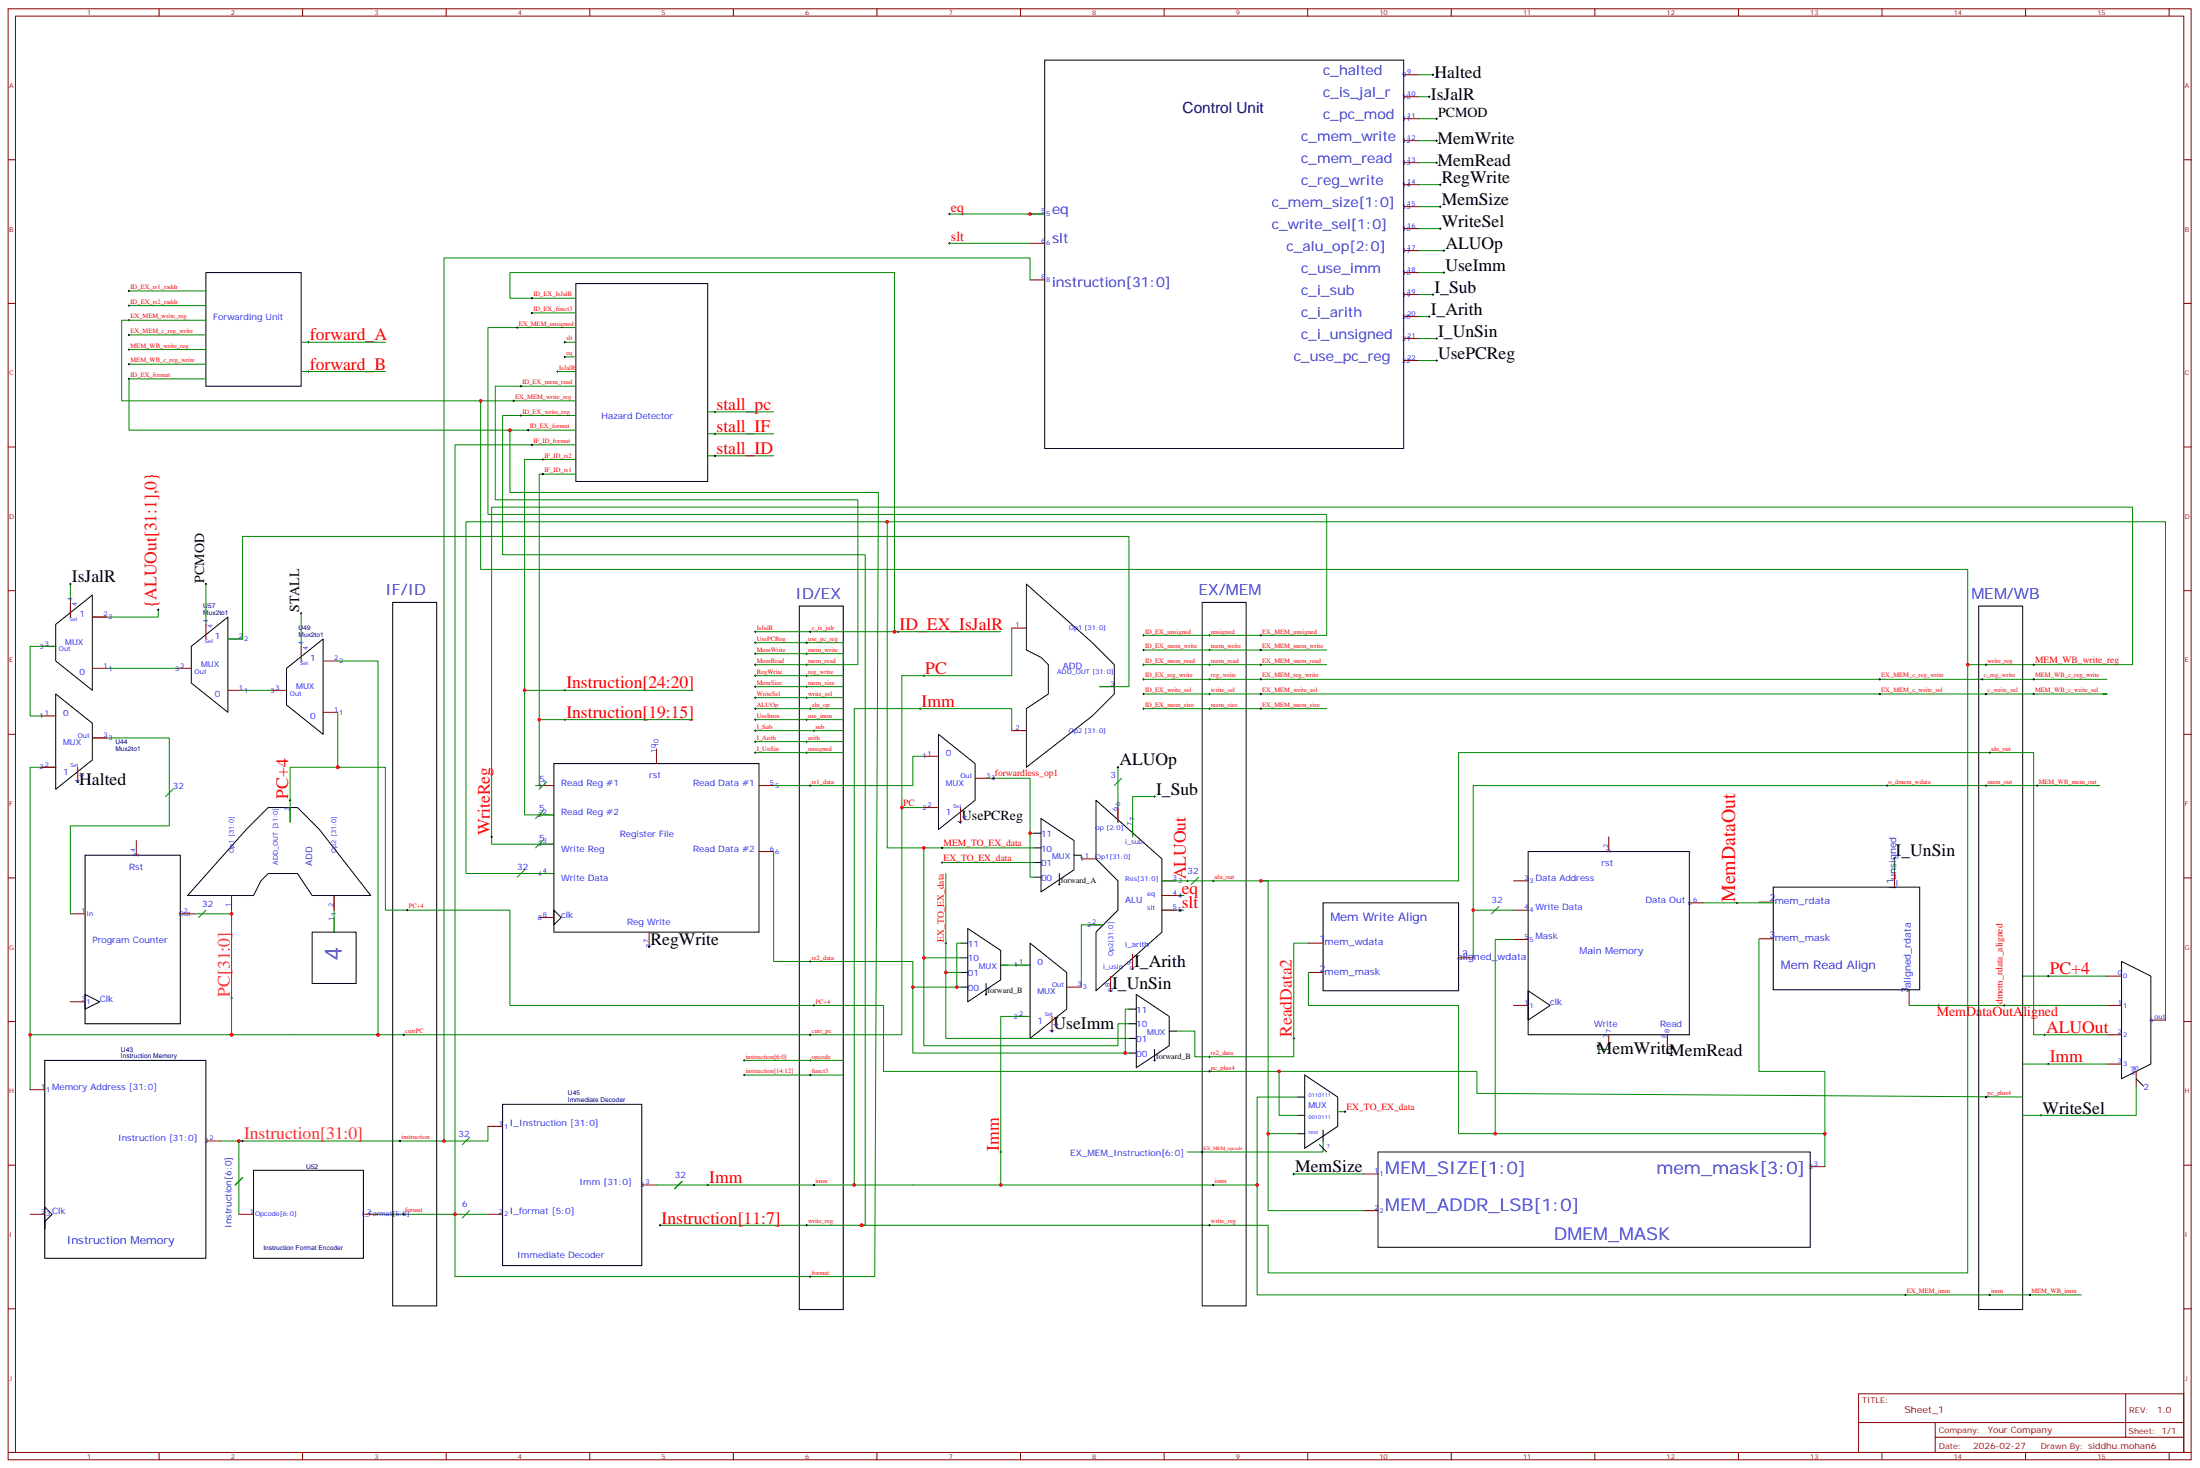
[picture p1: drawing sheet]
<svg xmlns="http://www.w3.org/2000/svg" width="1059mm" height="707mm" viewBox="0 0 1059 707" stroke-linecap="round" stroke-linejoin="round" font-family="sans-serif">
<g fill="none" stroke="#870000" stroke-width=".48">
<path d="M4 4h1051v699h-1051zM7 8h1045v691h-1045zM77 4v4M146 4v4M215 4v4M284 4v4M353 4v4M422 4v4M491 4v4M561 4v4M630 4v4M699 4v4"/>
<path d="M768 4v4M837 4v4M906 4v4M975 4v4M1045 4v4M676 36h7M676 47h7M676 57h7M4 77h3M676 68h7M676 78h7M1052 77h3"/>
<path d="M676 89h7M676 99h7M496 103h7M496 117h7M676 110h7M496 135h7M676 121h7M676 131h7M4 146h3M676 142h7M676 152h7M1052 146h3"/>
<path d="M676 163h7M676 174h7M4 215h3M1052 215h3M4 284h3M34 290v7M44 297h8M1052 284h3M20 311h7M99 301v7M110 308h7M145 311v7"/>
<path d="M156 318h7M487 302h7M44 322h8M85 322h7M110 332h7M131 332h7M530 331h7M4 353h3M20 345h7M44 355h8M156 343h7M487 352h7"/>
<path d="M1052 353h3M20 369h7M37 369v7M260 378h7M316 361v7M366 378h7M445 364h7M470 375h7M140 389v7M260 392h7M445 389h7M463 389v7"/>
<path d="M538 389v7M545 396v7M66 405v7M260 406h7M366 410h7M521 413h7M775 403v7M4 423h3M34 440h7M87 440h7M112 431v7M161 431v7"/>
<path d="M260 421h7M560 424h7M560 438h7M560 431h7M729 424h7M729 438h7M814 435h7M847 434h7M912 420v7M1052 423h3M161 442v7M260 442h7"/>
<path d="M313 449v7M524 445h7M545 459v7M630 454h7M729 452h7M847 452h7M489 465h7M514 475h7M535 470v7M630 468h7M702 461h7M919 477v7"/>
<path d="M1015 470h7M4 492h3M34 482h7M489 489h7M507 489v7M729 484h7M775 498v7M803 498v7M1015 484h7M1015 498h7M1036 491h7M1052 492h3"/>
<path d="M1015 512h7M1029 516v7M14 525h8M99 549h7M235 542h7M4 561h3M309 570h7M657 565h7M872 562h7M1052 561h3M14 585h8M115 585h7"/>
<path d="M175 585h7M235 585h7M657 583h7M4 630h3M1052 630h3M895 671h157v28h-157zM1024 671v21M4 699h3M77 699v4M146 699v4M215 699v4M284 699v4"/>
<path d="M353 699v4M422 699v4M491 699v4M561 699v4M630 699v4M699 699v4M768 699v4M837 699v4M895 685h157M906 699v4M932 692h120M932 685v14"/>
<path d="M975 699v4M1045 699v4M1052 699h3"/>
</g>
<g fill="none" stroke="#000" stroke-width=".48">
<path d="M503 29h173v187h-173zM690 36h.1M688 47h1M688 46v1M691 57h1M692 57v1M691 78h1M691 68h1M692 67v1M692 78v1M693 99h1M693 89h1"/>
<path d="M694 89h.1M694 99v1M457 117h1M457 103h1M457 103h.1M457 117h.1M693 110h1M694 110h.1M62 140h.1M99 131h46v55h-46zM277 137h64v95h-64zM695 131h1"/>
<path d="M695 121h1M695 120v1M695 131v1M62 147h.1M62 154h.1M62 154v1M249 158h.1M249 157v1M256 144h1M256 151h1M256 143v1M256 150v1"/>
<path d="M688 152h1M688 152v1M690 142h.1M690 141v1M62 161h.1M62 168h.1M62 175h.1M62 161v1M62 168v1M62 175v1M148 179h1M148 165h1"/>
<path d="M149 164v1M149 179h.1M268 179h1M268 179h.1M272 172h.1M272 165h.1M272 164v1M272 171v1M691 174h1M691 163h1M692 163h.1M692 173v1"/>
<path d="M62 182h.1M62 182v1M247 193h1M247 193h.1M251 186h.1M251 200h.1M344 198h1M344 198v1M254 207h1M254 207h.1M256 214h1M256 214h.1"/>
<path d="M344 219h1M344 209h1M344 208v1M344 219v1M261 228h1M261 221h1M261 221v1M261 228v1M34 281h.1M34 281v1M76 294h1M76 293v1"/>
<path d="M99 281h1M99 281v1M145 295h.1M145 295v1M189 290h21v339h-21zM385 292h21v338h-21zM494 281l32 28 11 11v14l-11 11-32 24v-28l11-7v-14l-4-4-7-3zM579 290h21v339h-21zM953 292h21v338h-21zM27 301l17-15v46l-17-14zM92 311l18-14v46l-18-14zM363 320h1"/>
<path d="M363 304h1M363 309h1M363 315h1M364 304h.1M364 309v1M364 314v1M364 320h.1M388 320h1M388 309h1M388 315h1M388 309v1M388 314v1"/>
<path d="M388 320h.1M390 304h1M390 304h.1M432 304h1M433 304h.1M550 320h1M550 306h1M550 313h1M551 306h.1M551 313h.1M551 320h.1M582 320h1"/>
<path d="M582 306h1M582 313h1M582 306h.1M582 313h.1M582 320h.1M607 320h1M607 306h1M607 313h1M607 306h.1M607 313h.1M607 320h.1M956 320h1"/>
<path d="M956 320h.1M979 320h1M979 320h.1M27 334l17 14v18l-17 14zM138 322l18-14v45l-18-14zM272 332h.1M272 332v1M363 325h1M363 331h1M363 336h1M364 325v1M364 330v1"/>
<path d="M364 335v1M388 325h1M388 331h1M388 336h1M388 325v1M388 330v1M388 335v1M445 325h.1M445 325v1M550 327h1M550 334h1M551 327h.1"/>
<path d="M551 334h.1M582 327h1M582 334h1M582 327h.1M582 334h.1M607 327h1M607 334h1M607 327h.1M607 334h.1M905 327h1M905 334h1M905 327h.1"/>
<path d="M905 334h.1M954 327h1M955 327h.1M956 334h1M956 334h.1M979 327h1M979 334h1M979 327h.1M979 334h.1M272 346h.1M272 346v1M363 341h1"/>
<path d="M363 346h1M363 352h1M363 357h1M364 341h.1M364 346v1M364 351v1M364 357h.1M388 346h1M388 357h1M388 346v1M388 357h.1M390 341h1"/>
<path d="M390 341h.1M392 352h.1M392 351v1M443 341h.1M452 353l18 15v17l-18 14zM550 341h1M551 341h.1M582 341h1M582 341h.1M607 341h1M607 341h.1M37 376h1"/>
<path d="M37 376v1M267 368h99v81h-99zM363 362h1M364 362v1M388 362h1M388 362v1M390 378h1M390 378v1M478 375h1M478 374v1M538 369h1M538 369v1"/>
<path d="M908 378h1M909 378v1M956 378h1M956 378v1M958 362h1M958 362v1M981 378h.1M981 378v1M119 399l10-10h14l11 10 25 32h-29l-7-10h-14l-3 3-4 7h-32zM139 385h1M140 385v1M434 389h1"/>
<path d="M434 388v1M462 396h1M463 395v1M501 394l16 11v14l-16 10zM528 385l32 28v36l-32 28v-28l10-11v-14l-10-11zM556 383h.1M556 383v1M41 412h46v81h-46zM236 403h1M237 403h.1M453 408h1M453 415h1"/>
<path d="M454 408v1M454 415v1M498 401h3M498 408h3M498 415h3M517 412h4M736 410h78v88h-78zM912 413h1M912 413h.1M196 438h1M196 438v1M267 438l3 4-3 3z"/>
<path d="M498 422h3M510 426h1M510 421v5M568 438h1M568 431h1M568 431h.1M568 438v1M572 424h.1M584 424h1M584 424h.1M637 435h65v42h-65zM836 435h1"/>
<path d="M836 434v1M854 427h70v49h-70zM150 449h21v24h-21zM312 456h1M313 455v1M455 454h1M455 454h.1M463 454h3M466 447l16 11v14l-16 10zM496 454l18 14v18l-18 14zM41 479l7 3-7 4zM390 463h1"/>
<path d="M390 462v1M463 475h3M463 468h3M463 461h3M475 479h.1M475 473v6M482 465h3M534 477h1M535 477h.1M545 466h1M545 466v1M547 479l16 10v14l-16 11z"/>
<path d="M736 477l11 7-11 7zM986 470h1M986 470h.1M1022 463l14 7v42l-14 7zM111 480h1M112 480v1M194 498h1M194 498h.1M390 498h1M390 498h.1M392 484h.1M506 496h1"/>
<path d="M507 496v1M544 500h3M544 486h3M544 493h3M563 496h4M623 500h.1M933 484h1M933 484h.1M965 484h1M965 484h.1M984 498h1M985 498h.1"/>
<path d="M22 510h77v96h-77zM358 510h1M358 518h1M358 510v1M358 517v1M390 510h1M390 518h1M390 510v1M390 517v1M544 507h3M556 510h.1M556 505v6"/>
<path d="M582 509h1M582 516h1M582 508v1M582 515v1M628 518l16 10v14l-16 11zM769 503h1M769 503v1M803 507h.1M986 512h1M986 512v1M1029 519l3 4M242 532h67v77h-67z"/>
<path d="M625 537h3M625 528h3M647 535h1M648 535v1M956 528h1M956 528h.1M983 537h.1M116 549h1M117 549v1M192 549h1M193 549v1M482 555h.1"/>
<path d="M482 554v1M579 555h.1M579 554v1M625 546h3M635 551l4 4M637 544v5M664 555h208v45h-208zM122 563h53v43h-53zM340 570h1M341 570v1M392 570h.1M392 570v1"/>
<path d="M584 570h1M584 570v1M623 565h.1M623 565v1M22 581l3 4-3 3v4zM194 585h1M194 584v1M318 590h.1M318 589v1M388 590h1M388 589v1M582 590h1"/>
<path d="M582 589v1M390 615h1M390 614v1M917 623h1M918 623v1M958 623h1M958 623v1M977 623h1M978 623v1"/>
</g>
<g fill="none" stroke="#008700" stroke-width=".48">
<path d="M683 36h7M683 57h9M683 47h5M683 78h9M683 68h9M683 99h11M683 89h11M457 117h39M457 103h46M683 110h11M496 135v-11h-282v425M683 131h12"/>
<path d="M683 121h12M62 147h37M62 140h37M99 154h-40v39h172M256 151h21M277 144h-31v-13h185v173M277 158h-42v90h404v58h-88M683 152h5M683 142h7M62 175h37M62 168h37M62 161h37"/>
<path d="M145 179h41M145 165h41M268 179h9M272 172h5M272 165h5M683 174h9M683 163h9M99 182h-37v25h184M277 193h-46v81h717v46M277 186h-38v55h174v79h-49M341 198h32M277 207h-31v30h177l-2 378h-202v-401h58"/>
<path d="M277 200h-35v67h175v323h-2M341 219h32M341 209h32M277 228h-17v118M277 221h-24v111M427 251v157h71M34 281v16M76 294v3h-32M99 281v20M145 295v16M27 311h-13v34h6M110 308h7v-50h427v73h-14"/>
<path d="M163 318h19v180M364 309h42v2M364 315h42v3M364 304h118M487 302v23h-53v64M551 313h88M551 320h88M52 322h33M117 332h14M334 332h-81v60h14M364 325h42M364 331h42"/>
<path d="M364 336h42M551 327h464M551 334h464M44 355h38v43h-48v42M163 343v26h-23v27M334 346h-74v32h-2M364 341h42M364 346h42M364 352h42M364 357h42M487 352v-11h-76v229M551 341h88"/>
<path d="M27 369h-13v129h420v-109h11M83 380l-3 3M163 369h23v69h60v46h179v32h286v10l263 2M263 376l-3 4M364 362h42M445 364h-5v14h-67M477 375h19v26M538 369v27M540 375l-3 3M1009 378h2h-302v60M261 391l-3 3M556 383h-11v20"/>
<path d="M253 419l-4 3M261 405l-3 3M267 406h-30v-162h790v76h-79v293h-337v-23h-293M373 410v53h67v12h21M445 408v53h18M454 415h44M498 401h-2v21h2M521 412v1M912 413v7M94 440h18M99 438l-3 4M112 438v60"/>
<path d="M161 431v18M267 421h-43v-170h819v240M455 421v47h8M560 424h142v-62h277v136h36M560 438h10M560 431h10M577 422l-3 4M607 424h4v159h46M722 436l-4 4M729 438h-20v23M821 435h33M463 454h-2v21h2"/>
<path d="M531 445h-10v30M630 454h-7v55h-48v-13h-8M729 452h-9v94h159M847 452v64h32v46M440 475v32h102v-21h2M445 461v42h93v-10h6M455 468v32h89M482 465h14M630 468v16h72v62h18M974 470h41M14 498v27M496 489h-14v81"/>
<path d="M919 484h96M358 510h48M358 518h48M542 507h2M616 516v21h9M769 503v2h6M803 505v2M974 512h41M625 528h-20v42M644 535h4M1029 523v14h-55M106 549h9v36"/>
<path d="M226 548l-3 3M235 542v7h-120M611 546h14M637 549v6h-65M316 570h289v53h397M623 565h34M182 585h53M226 583l-3 3"/>
</g>
<path d="M117 567l-4 3M328 569l-3 3" fill="none" stroke="#008700" stroke-width=".71"/>
<g fill="#c00">
<circle cx="182" cy="498" r=".9"/>
<circle cx="112" cy="498" r=".9"/>
<circle cx="415" cy="590" r=".9"/>
<circle cx="431" cy="304" r=".9"/>
<circle cx="163" cy="369" r=".9"/>
<circle cx="496" cy="103" r=".9"/>
<circle cx="411" cy="570" r=".9"/>
<circle cx="607" cy="424" r=".9"/>
<circle cx="253" cy="332" r=".9"/>
<circle cx="260" cy="346" r=".9"/>
<circle cx="948" cy="320" r=".9"/>
<circle cx="219" cy="585" r=".9"/>
<circle cx="14" cy="498" r=".9"/>
<circle cx="709" cy="438" r=".9"/>
<circle cx="112" cy="440" r=".9"/>
<circle cx="115" cy="549" r=".9"/>
<circle cx="720" cy="546" r=".9"/>
<circle cx="879" cy="546" r=".9"/>
<circle cx="605" cy="570" r=".9"/>
<circle cx="616" cy="516" r=".9"/>
<circle cx="611" cy="546" r=".9"/>
<circle cx="427" cy="251" r=".9"/>
<circle cx="496" cy="401" r=".9"/>
<circle cx="434" cy="389" r=".9"/>
<circle cx="482" cy="570" r=".9"/>
<circle cx="445" cy="408" r=".9"/>
<circle cx="461" cy="475" r=".9"/>
<circle cx="455" cy="468" r=".9"/>
<circle cx="445" cy="461" r=".9"/>
<circle cx="440" cy="475" r=".9"/>
<circle cx="542" cy="507" r=".9"/>
<circle cx="214" cy="549" r=".9"/>
<circle cx="246" cy="207" r=".9"/>
<circle cx="231" cy="193" r=".9"/>
</g>
<text font-size="11.3" fill="#00f" x="164" y="463" transform="rotate(-90 164 463)">4</text>
<text font-size="9.5" fill="#f00" x="836" y="434" transform="rotate(-90 836 434)">MemDataOut</text>
<g font-size="8.5">
<text x="691" y="37">Halted</text>
<text x="689" y="48">IsJalR</text>
<text x="692" y="69">MemWrite</text>
<text x="692" y="80">MemRead</text>
<text x="694" y="88">RegWrite</text>
<text x="694" y="99">MemSize</text>
<text x="694" y="109">WriteSel</text>
<text x="696" y="120">ALUOp</text>
<text x="696" y="130">UseImm</text>
<text x="691" y="141">I_Sub</text>
<text x="689" y="152">I_Arith</text>
<text x="693" y="162">I_UnSin</text>
<text x="693" y="173">UsePCReg</text>
<text x="35" y="280">IsJalR</text>
<text x="539" y="368">ALUOp</text>
<text x="38" y="378">Halted</text>
<text x="557" y="383">I_Sub</text>
<text x="913" y="412">I_UnSin</text>
<text x="313" y="455">RegWrite</text>
<text x="546" y="465">I_Arith</text>
<text x="536" y="476">I_UnSin</text>
<text x="507" y="495">UseImm</text>
<text x="769" y="508">MemWriteMemRead</text>
<text x="984" y="536">WriteSel</text>
<text x="624" y="564">MemSize</text>
</g>
<g font-size="8.5" fill="#f00">
<text x="149" y="164">forward_A</text>
<text x="149" y="178">forward_B</text>
<text x="345" y="197">stall_pc</text>
<text x="345" y="208">stall_IF</text>
<text x="345" y="219">stall_ID</text>
<text x="75" y="293" transform="rotate(-90 75 293)">{ALUOut[31:1],0}</text>
<text x="433" y="303">ID_EX_IsJalR</text>
<text x="446" y="324">PC</text>
<text x="273" y="331">Instruction[24:20]</text>
<text x="444" y="340">Imm</text>
<text x="273" y="346">Instruction[19:15]</text>
<text x="139" y="385" transform="rotate(-90 139 385)">PC+4</text>
<text x="236" y="402" transform="rotate(-90 236 402)">WriteReg</text>
<text x="571" y="423" transform="rotate(-90 571 423)">ALUOut</text>
<text x="569" y="430">eq</text>
<text x="569" y="437">slt</text>
<text x="987" y="469">PC+4</text>
<text x="985" y="497">ALUOut</text>
<text x="987" y="511">Imm</text>
<text x="481" y="554" transform="rotate(-90 481 554)">Imm</text>
<text x="342" y="570">Imm</text>
<text x="319" y="589">Instruction[11:7]</text>
</g>
<g font-size="8.5" fill="#f33">
<text x="111" y="480" transform="rotate(-90 111 480)">PC[31:0]</text>
<text x="118" y="548">Instruction[31:0]</text>
</g>
<text font-size="8.5" fill="#f03" x="622" y="499" transform="rotate(-90 622 499)">ReadData2</text>
<g font-size="8.5" fill="#00f">
<text x="667" y="565">MEM_SIZE[1:0]</text>
<text x="798" y="565">mem_mask[3:0]</text>
<text x="667" y="583">MEM_ADDR_LSB[1:0]</text>
<text x="748" y="597">DMEM_MASK</text>
</g>
<text font-size="7.4" fill="#000080" x="570" y="54">Control Unit</text>
<g font-size="7.4" fill="#00f">
<text x="186" y="286">IF/ID</text>
<text x="577" y="286">EX/MEM</text>
<text x="383" y="288">ID/EX</text>
<text x="949" y="288">MEM/WB</text>
</g>
<g font-size="6.7" fill="#00f">
<text x="637" y="36">c_halted</text>
<text x="637" y="47">c_is_jal_r</text>
<text x="637" y="57">c_pc_mod</text>
<text x="627" y="68">c_mem_write</text>
<text x="627" y="78">c_mem_read</text>
<text x="627" y="89">c_reg_write</text>
<text x="612" y="99">c_mem_size[1:0]</text>
<text x="507" y="103">eq</text>
<text x="612" y="110">c_write_sel[1:0]</text>
<text x="507" y="117">slt</text>
<text x="620" y="121">c_alu_op[2:0]</text>
<text x="627" y="131">c_use_imm</text>
<text x="507" y="138">instruction[31:0]</text>
<text x="627" y="142">c_i_sub</text>
<text x="627" y="152">c_i_arith</text>
<text x="627" y="163">c_i_unsigned</text>
<text x="623" y="174">c_use_pc_reg</text>
</g>
<g font-size="6.7">
<text x="693" y="56">PCMOD</text>
<text x="98" y="280" transform="rotate(-90 98 280)">PCMOD</text>
<text x="144" y="295" transform="rotate(-90 144 295)">STALL</text>
<text x="463" y="395">UsePCReg</text>
</g>
<g font-size="6.7" fill="#f00">
<text x="458" y="102">eq</text>
<text x="458" y="116">slt</text>
<text x="933" y="489">MemDataOutAligned</text>
</g>
<g font-size="5.6" fill="#00f">
<text x="641" y="443">Mem Write Align</text>
<text x="858" y="466">Mem Read Align</text>
</g>
<text font-size="5.3" fill="#00f" x="32" y="599">Instruction Memory</text>
<g font-size="4.6" fill="#f00">
<text x="980" y="319">MEM_WB_write_reg</text>
<text x="479" y="374">forwardless_op1</text>
<text x="435" y="388">PC</text>
<text x="454" y="407">MEM_TO_EX_data</text>
<text x="454" y="414">EX_TO_EX_data</text>
<text x="455" y="453" transform="rotate(-90 455 453)">EX_TO_EX_data</text>
<text x="964" y="483" transform="rotate(-90 964 483)">dmem_rdata_aligned</text>
<text x="648" y="534">EX_TO_EX_data</text>
</g>
<g font-size="4.6" fill="#00f">
<text x="912" y="425" transform="rotate(-90 912 425)">1</text>
<text x="913" y="428" transform="rotate(-90 913 428)">i_unsigned</text>
<text x="852" y="434">2</text>
<text x="855" y="435">mem_rdata</text>
<text x="635" y="454">1</text>
<text x="638" y="455">mem_wdata</text>
<text x="852" y="451">3</text>
<text x="855" y="453">mem_mask</text>
<text x="704" y="461">3</text>
<text x="761" y="459">Main Memory</text>
<text x="635" y="468">2</text>
<text x="702" y="462">aligned_wdata</text>
<text x="638" y="469">mem_mask</text>
<text x="919" y="478" transform="rotate(-90 919 478)">3</text>
<text x="920" y="476" transform="rotate(-90 920 476)">aligned_rdata</text>
</g>
<text font-size="4.6" fill="#800" x="917" y="680">Sheet_1</text>
<g font-size="4.2" fill="#00f">
<text x="103" y="154">Forwarding Unit</text>
<text x="290" y="202">Hazard Detector</text>
<text x="38" y="297">1</text>
<text x="104" y="308">1</text>
<text x="149" y="318">1</text>
<text x="512" y="322">ADD</text>
<text x="38" y="325">0</text>
<text x="104" y="336">0</text>
<text x="30" y="345">0</text>
<text x="149" y="346">0</text>
<text x="455" y="364">0</text>
<text x="30" y="373">1</text>
<text x="260" y="376">5</text>
<text x="313" y="375">rst</text>
<text x="535" y="375">3</text>
<text x="83" y="380">32</text>
<text x="270" y="378">Read Reg #1</text>
<text x="334" y="378">Read Data #1</text>
<text x="260" y="391">5</text>
<text x="270" y="392">Read Reg #2</text>
<text x="455" y="392">1</text>
<text x="260" y="405">5</text>
<text x="298" y="403">Register File</text>
<text x="501" y="403">11</text>
<text x="270" y="410">Write Reg</text>
<text x="334" y="410">Read Data #2</text>
<text x="501" y="410">10</text>
<text x="62" y="419">Rst</text>
<text x="150" y="417" transform="rotate(-90 150 417)">ADD</text>
<text x="249" y="419">32</text>
<text x="501" y="417">01</text>
<text x="771" y="417">rst</text>
<text x="270" y="424">Write Data</text>
<text x="501" y="424">00</text>
<text x="572" y="421">32</text>
<text x="739" y="424">Data Address</text>
<text x="97" y="436">32</text>
<text x="542" y="435">ALU</text>
<text x="718" y="435">32</text>
<text x="792" y="435">Data Out</text>
<text x="270" y="442">clk</text>
<text x="739" y="438">Write Data</text>
<text x="302" y="445">Reg Write</text>
<text x="44" y="454">Program Counter</text>
<text x="466" y="456">11</text>
<text x="739" y="452">Mask</text>
<text x="466" y="463">10</text>
<text x="500" y="465">0</text>
<text x="466" y="470">01</text>
<text x="466" y="477">00</text>
<text x="48" y="482">Clk</text>
<text x="747" y="484">clk</text>
<text x="547" y="488">11</text>
<text x="500" y="493">1</text>
<text x="547" y="495">10</text>
<text x="768" y="495">Write</text>
<text x="799" y="495">Read</text>
<text x="547" y="502">01</text>
<text x="547" y="509">00</text>
<text x="25" y="525">Memory Address [31:0]</text>
<text x="1032" y="525">2</text>
<text x="246" y="542">I_Instruction [31:0]</text>
<text x="57" y="549">Instruction [31:0]</text>
<text x="221" y="548">32</text>
<text x="515" y="556">EX_MEM_Instruction[6:0]</text>
<text x="325" y="567">32</text>
<text x="279" y="570">Imm [31:0]</text>
<text x="223" y="581">6</text>
<text x="25" y="585">Clk</text>
<text x="246" y="585">I_format [5:0]</text>
<text x="111" y="591" transform="rotate(-90 111 591)">Instruction[6:0]</text>
<text x="249" y="606">Immediate Decoder</text>
</g>
<g font-size="4.2" fill="#800">
<text x="1039" y="680">1.0</text>
<text x="957" y="690">Your Company</text>
<text x="950" y="698">2026-02-27</text>
</g>
<g font-size="3.9" fill="#00f">
<text x="31" y="311">MUX</text>
<text x="97" y="321">MUX</text>
<text x="143" y="332">MUX</text>
<text x="30" y="359">MUX</text>
<text x="455" y="378">MUX</text>
<text x="507" y="413">MUX</text>
<text x="471" y="466">MUX</text>
<text x="500" y="479">MUX</text>
<text x="552" y="498">MUX</text>
<text x="630" y="533">MUX</text>
</g>
<g font-size="3.9">
<text x="511" y="425">forward_A</text>
<text x="476" y="478">forward_B</text>
<text x="557" y="510">forward_B</text>
</g>
<g font-size="3.9" fill="#800">
<text x="897" y="676">TITLE:</text>
<text x="1025" y="680">REV:</text>
<text x="934" y="690">Company:</text>
<text x="1025" y="690">Sheet: 1/1</text>
<text x="934" y="697">Date:</text>
<text x="983" y="698">Drawn By: siddhu.mohan6</text>
</g>
<text font-size="3.5" fill="#00f" x="542" y="456">i_arith</text>
<g font-size="3.2" fill="#800">
<text x="42" y="7">1</text>
<text x="111" y="7">2</text>
<text x="180" y="7">3</text>
<text x="249" y="7">4</text>
<text x="319" y="7">5</text>
<text x="388" y="7">6</text>
<text x="457" y="7">7</text>
<text x="526" y="7">8</text>
<text x="595" y="7">9</text>
<text x="664" y="7">10</text>
<text x="733" y="7">11</text>
<text x="803" y="7">12</text>
<text x="872" y="7">13</text>
<text x="941" y="7">14</text>
<text x="1010" y="7">15</text>
<text x="4" y="42">A</text>
<text x="1052" y="42">A</text>
<text x="4" y="111">B</text>
<text x="1052" y="111">B</text>
<text x="4" y="181">C</text>
<text x="1052" y="181">C</text>
<text x="4" y="250">D</text>
<text x="1052" y="250">D</text>
<text x="4" y="319">E</text>
<text x="1052" y="319">E</text>
<text x="4" y="388">F</text>
<text x="1052" y="388">F</text>
<text x="4" y="457">G</text>
<text x="1052" y="457">G</text>
<text x="4" y="526">H</text>
<text x="1052" y="526">H</text>
<text x="4" y="595">I</text>
<text x="1052" y="595">I</text>
<text x="4" y="665">J</text>
<text x="1052" y="665">J</text>
<text x="42" y="702">1</text>
<text x="111" y="702">2</text>
<text x="180" y="702">3</text>
<text x="249" y="702">4</text>
<text x="319" y="702">5</text>
<text x="388" y="702">6</text>
<text x="457" y="702">7</text>
<text x="526" y="702">8</text>
<text x="595" y="702">9</text>
<text x="664" y="702">10</text>
<text x="733" y="702">11</text>
<text x="803" y="702">12</text>
<text x="872" y="702">13</text>
<text x="941" y="702">14</text>
<text x="1010" y="702">15</text>
</g>
<g font-size="3.2" fill="#00f">
<text x="678" y="36">9</text>
<text x="675" y="37">9</text>
<text x="675" y="48">10</text>
<text x="678" y="46">10</text>
<text x="675" y="58">11</text>
<text x="678" y="57">11</text>
<text x="675" y="69">12</text>
<text x="678" y="67">12</text>
<text x="678" y="78">13</text>
<text x="675" y="79">13</text>
<text x="675" y="90">14</text>
<text x="678" y="89">14</text>
<text x="675" y="101">15</text>
<text x="678" y="99">15</text>
<text x="501" y="103">5</text>
<text x="504" y="104">5</text>
<text x="675" y="111">16</text>
<text x="678" y="110">16</text>
<text x="501" y="117">6</text>
<text x="504" y="118">6</text>
<text x="675" y="122">17</text>
<text x="678" y="120">17</text>
<text x="678" y="131">18</text>
<text x="501" y="134">8</text>
<text x="504" y="136">8</text>
<text x="675" y="132">18</text>
<text x="675" y="143">19</text>
<text x="678" y="141">19</text>
<text x="675" y="153">20</text>
<text x="678" y="152">20</text>
<text x="675" y="164">21</text>
<text x="678" y="163">21</text>
<text x="678" y="173">22</text>
<text x="675" y="175">22</text>
<text x="35" y="289" transform="rotate(-90 35 289)">4</text>
<text x="37" y="292" transform="rotate(-90 37 292)">4</text>
<text x="50" y="297">2</text>
<text x="52" y="298">2</text>
<text x="100" y="300" transform="rotate(-90 100 300)">4</text>
<text x="102" y="302" transform="rotate(-90 102 302)">4</text>
<text x="489" y="302">1</text>
<text x="515" y="303">Op1 [31:0]</text>
<text x="22" y="311">3</text>
<text x="115" y="307">2</text>
<text x="118" y="309">2</text>
<text x="146" y="310" transform="rotate(-90 146 310)">4</text>
<text x="19" y="312">3</text>
<text x="28" y="314">Out</text>
<text x="148" y="313" transform="rotate(-90 148 313)">4</text>
<text x="161" y="318">2</text>
<text x="50" y="321">1</text>
<text x="52" y="323">1</text>
<text x="84" y="323">3</text>
<text x="87" y="321">3</text>
<text x="163" y="319">2</text>
<text x="94" y="325">Out</text>
<text x="509" y="325">ADD_OUT [31:0]</text>
<text x="115" y="332">1</text>
<text x="118" y="333">1</text>
<text x="130" y="333">3</text>
<text x="133" y="332">3</text>
<text x="140" y="335">Out</text>
<text x="535" y="330">3</text>
<text x="19" y="346">1</text>
<text x="22" y="344">1</text>
<text x="161" y="343">1</text>
<text x="163" y="344">1</text>
<text x="489" y="351">2</text>
<text x="515" y="353">Op2 [31:0]</text>
<text x="37" y="355">Out</text>
<text x="50" y="355">3</text>
<text x="52" y="356">3</text>
<text x="317" y="360" transform="rotate(-90 317 360)">10</text>
<text x="316" y="362" transform="rotate(-90 316 362)">10</text>
<text x="444" y="365">1</text>
<text x="447" y="364">1</text>
<text x="19" y="370">2</text>
<text x="22" y="369">2</text>
<text x="38" y="377" transform="rotate(-90 38 377)">4</text>
<text x="41" y="375" transform="rotate(-90 41 375)">4</text>
<text x="261" y="378">1</text>
<text x="371" y="378">5</text>
<text x="463" y="375">Out</text>
<text x="475" y="374">3</text>
<text x="477" y="376">3</text>
<text x="259" y="379">1</text>
<text x="373" y="379">5</text>
<text x="444" y="390">2</text>
<text x="447" y="388">2</text>
<text x="539" y="388" transform="rotate(-90 539 388)">6</text>
<text x="139" y="391" transform="rotate(-90 139 391)">3</text>
<text x="259" y="393">2</text>
<text x="261" y="392">2</text>
<text x="466" y="394" transform="rotate(-90 466 394)">4</text>
<text x="538" y="391" transform="rotate(-90 538 391)">6</text>
<text x="546" y="395" transform="rotate(-90 546 395)">7</text>
<text x="464" y="397" transform="rotate(-90 464 397)">4</text>
<text x="528" y="399">op [2:0]</text>
<text x="545" y="398" transform="rotate(-90 545 398)">7</text>
<text x="259" y="407">3</text>
<text x="261" y="406">3</text>
<text x="542" y="406">i_sub</text>
<text x="65" y="410" transform="rotate(-90 65 410)">4</text>
<text x="67" y="412" transform="rotate(-90 67 412)">2</text>
<text x="113" y="411" transform="rotate(-90 113 411)">Op1 [31:0]</text>
<text x="162" y="411" transform="rotate(-90 162 411)">Op2 [31:0]</text>
<text x="371" y="410">6</text>
<text x="373" y="411">6</text>
<text x="522" y="413">1</text>
<text x="528" y="413">Op1[31:0]</text>
<text x="774" y="408" transform="rotate(-90 774 408)">2</text>
<text x="776" y="411" transform="rotate(-90 776 411)">2</text>
<text x="134" y="416" transform="rotate(-90 134 416)">ADD_OUT [31:0]</text>
<text x="520" y="415">1</text>
<text x="259" y="422">4</text>
<text x="261" y="420">4</text>
<text x="542" y="424">Res[31:0]</text>
<text x="565" y="424">3</text>
<text x="567" y="425">3</text>
<text x="734" y="424">3</text>
<text x="737" y="425">3</text>
<text x="552" y="431">eq</text>
<text x="565" y="431">4</text>
<text x="111" y="436" transform="rotate(-90 111 436)">1</text>
<text x="161" y="436" transform="rotate(-90 161 436)">2</text>
<text x="565" y="438">5</text>
<text x="567" y="432">4</text>
<text x="734" y="438">4</text>
<text x="813" y="436">6</text>
<text x="815" y="434">6</text>
<text x="39" y="440">1</text>
<text x="42" y="441">In</text>
<text x="86" y="441">Out</text>
<text x="89" y="440">2</text>
<text x="161" y="443" transform="rotate(-90 161 443)">1</text>
<text x="162" y="441" transform="rotate(-90 162 441)">1</text>
<text x="259" y="443">8</text>
<text x="261" y="441">8</text>
<text x="552" y="438">slt</text>
<text x="567" y="439">5</text>
<text x="737" y="439">4</text>
<text x="524" y="446">2</text>
<text x="526" y="445">2</text>
<text x="312" y="454" transform="rotate(-90 312 454)">7</text>
<text x="734" y="452">5</text>
<text x="737" y="453">5</text>
<text x="314" y="456" transform="rotate(-90 314 456)">7</text>
<text x="536" y="460" transform="rotate(-90 536 460)">Op2[31:0]</text>
<text x="488" y="466">1</text>
<text x="491" y="464">1</text>
<text x="531" y="466">i_usin</text>
<text x="545" y="465" transform="rotate(-90 545 465)">9</text>
<text x="546" y="467" transform="rotate(-90 546 467)">9</text>
<text x="1020" y="470">0</text>
<text x="1022" y="471">0</text>
<text x="507" y="475">Out</text>
<text x="519" y="475">3</text>
<text x="521" y="476">3</text>
<text x="534" y="475" transform="rotate(-90 534 475)">8</text>
<text x="536" y="478" transform="rotate(-90 536 478)">8</text>
<text x="39" y="482">3</text>
<text x="42" y="483">1</text>
<text x="734" y="484">1</text>
<text x="737" y="485">1</text>
<text x="1020" y="484">1</text>
<text x="1022" y="485">1</text>
<text x="488" y="490">2</text>
<text x="491" y="489">2</text>
<text x="1038" y="491">out</text>
<text x="508" y="497" transform="rotate(-90 508 497)">4</text>
<text x="510" y="495" transform="rotate(-90 510 495)">4</text>
<text x="776" y="497" transform="rotate(-90 776 497)">7</text>
<text x="804" y="497" transform="rotate(-90 804 497)">8</text>
<text x="1020" y="498">2</text>
<text x="1035" y="492">6</text>
<text x="774" y="500" transform="rotate(-90 774 500)">7</text>
<text x="803" y="500" transform="rotate(-90 803 500)">8</text>
<text x="1022" y="499">2</text>
<text x="1020" y="512">3</text>
<text x="1022" y="513">3</text>
<text x="1030" y="515" transform="rotate(-90 1030 515)">5</text>
<text x="1028" y="518" transform="rotate(-90 1028 518)">sel</text>
<text x="20" y="524">1</text>
<text x="22" y="526">1</text>
<text x="240" y="542">1</text>
<text x="243" y="543">1</text>
<text x="98" y="550">2</text>
<text x="101" y="549">2</text>
<text x="871" y="563">3</text>
<text x="874" y="561">3</text>
<text x="662" y="565">1</text>
<text x="664" y="566">1</text>
<text x="308" y="571">3</text>
<text x="311" y="570">3</text>
<text x="20" y="584">3</text>
<text x="22" y="586">3</text>
<text x="120" y="584">1</text>
<text x="123" y="586">Opcode[6:0]</text>
<text x="174" y="586">I_Format[5:0]</text>
<text x="177" y="584">2</text>
<text x="240" y="584">2</text>
<text x="243" y="586">2</text>
<text x="662" y="582">2</text>
<text x="664" y="584">2</text>
</g>
<g font-size="3.2" fill="#f00">
<text x="63" y="139">ID_EX_rs1_raddr</text>
<text x="257" y="143">ID_EX_IsJalR</text>
<text x="63" y="146">ID_EX_rs2_raddr</text>
<text x="257" y="150">ID_EX_funct3</text>
<text x="63" y="153">EX_MEM_write_reg</text>
<text x="63" y="160">EX_MEM_c_reg_write</text>
<text x="250" y="157">EX_MEM_unsigned</text>
<text x="63" y="167">MEM_WB_write_reg</text>
<text x="273" y="164">slt</text>
<text x="273" y="171">eq</text>
<text x="63" y="174">MEM_WB_c_reg_write</text>
<text x="269" y="178">IsJalR</text>
<text x="63" y="182">ID_EX_format</text>
<text x="252" y="185">ID_EX_mem_read</text>
<text x="248" y="192">EX_MEM_write_reg</text>
<text x="252" y="199">ID_EX_write_reg</text>
<text x="255" y="206">ID_EX_format</text>
<text x="257" y="213">IF_ID_format</text>
<text x="262" y="220">IF_ID_rs2</text>
<text x="262" y="227">IF_ID_rs1</text>
<text x="364" y="303">IsJalR</text>
<text x="391" y="303">c_is_jalr</text>
<text x="551" y="305">ID_EX_unsigned</text>
<text x="583" y="305">unsigned</text>
<text x="608" y="305">EX_MEM_unsigned</text>
<text x="364" y="309">UsePCReg</text>
<text x="389" y="309">use_pc_reg</text>
<text x="364" y="314">MemWrite</text>
<text x="389" y="314">mem_write</text>
<text x="551" y="312">ID_EX_mem_write</text>
<text x="583" y="312">mem_write</text>
<text x="608" y="312">EX_MEM_mem_write</text>
<text x="364" y="319">MemRead</text>
<text x="389" y="319">mem_read</text>
<text x="551" y="319">ID_EX_mem_read</text>
<text x="583" y="319">mem_read</text>
<text x="608" y="319">EX_MEM_mem_read</text>
<text x="957" y="319">write_reg</text>
<text x="364" y="324">RegWrite</text>
<text x="364" y="330">MemSize</text>
<text x="389" y="324">reg_write</text>
<text x="389" y="330">mem_size</text>
<text x="551" y="326">ID_EX_reg_write</text>
<text x="583" y="326">reg_write</text>
<text x="608" y="326">EX_MEM_reg_write</text>
<text x="906" y="326">EX_MEM_c_reg_write</text>
<text x="955" y="326">c_reg_write</text>
<text x="980" y="326">MEM_WB_c_reg_write</text>
<text x="364" y="335">WriteSel</text>
<text x="389" y="335">write_sel</text>
<text x="551" y="333">ID_EX_write_sel</text>
<text x="583" y="333">write_sel</text>
<text x="608" y="333">EX_MEM_write_sel</text>
<text x="906" y="333">EX_MEM_c_write_sel</text>
<text x="957" y="333">c_write_sel</text>
<text x="980" y="333">MEM_WB_c_write_sel</text>
<text x="364" y="340">ALUOp</text>
<text x="391" y="340">alu_op</text>
<text x="551" y="340">ID_EX_mem_size</text>
<text x="583" y="340">mem_size</text>
<text x="608" y="340">EX_MEM_mem_size</text>
<text x="364" y="346">UseImm</text>
<text x="389" y="346">use_imm</text>
<text x="364" y="351">I_Sub</text>
<text x="393" y="351">sub</text>
<text x="364" y="356">I_Arith</text>
<text x="389" y="356">arith</text>
<text x="364" y="361">I_UnSin</text>
<text x="389" y="361">unsigned</text>
<text x="959" y="361">alu_out</text>
<text x="391" y="377">rs1_data</text>
<text x="909" y="377">o_dmem_wdata</text>
<text x="957" y="377">mem_out</text>
<text x="982" y="377">MEM_WB_mem_out</text>
<text x="585" y="423">alu_out</text>
<text x="197" y="437">PC+4</text>
<text x="391" y="462">rs2_data</text>
<text x="393" y="483">PC+4</text>
<text x="195" y="497">currPC</text>
<text x="391" y="497">curr_pc</text>
<text x="359" y="510">instruction[6:0]</text>
<text x="391" y="510">opcode</text>
<text x="583" y="508">rs2_data</text>
<text x="583" y="515">pc_plus4</text>
<text x="359" y="517">instruction[14:12]</text>
<text x="391" y="517">funct3</text>
<text x="957" y="527">pc_plus4</text>
<text x="193" y="548">instruction</text>
<text x="393" y="570">imm</text>
<text x="585" y="570">imm</text>
<text x="195" y="584">format</text>
<text x="389" y="589">write_reg</text>
<text x="583" y="589">write_reg</text>
<text x="391" y="614">format</text>
<text x="918" y="622">EX_MEM_imm</text>
<text x="959" y="622">imm</text>
<text x="978" y="622">MEM_WB_imm</text>
</g>
<g font-size="3.2" fill="#000080">
<text x="98" y="293">U57</text>
<text x="98" y="296">Mux2to1</text>
<text x="144" y="303">U49</text>
<text x="144" y="307">Mux2to1</text>
<text x="56" y="358">U44</text>
<text x="56" y="361">Mux2to1</text>
<text x="58" y="509">Instruction Memory</text>
<text x="58" y="506">U43</text>
<text x="274" y="527">U45</text>
<text x="274" y="531">Immediate Decoder</text>
<text x="147" y="563">U52</text>
<text x="127" y="602">Instruction Format Encoder</text>
</g>
<g font-size="2.5" fill="#00f">
<text x="33" y="299">Sel</text>
<text x="99" y="310">Sel</text>
<text x="144" y="320">Sel</text>
<text x="34" y="369">Sel</text>
<text x="459" y="389">Sel</text>
<text x="503" y="489">Sel</text>
<text x="630" y="528">0110111</text>
<text x="630" y="539">0010111</text>
<text x="630" y="546">rest</text>
<text x="639" y="553">7</text>
</g>
<text font-size="2.5" fill="#f00" x="580" y="554">EX_MEM_opcode</text>
</svg>
